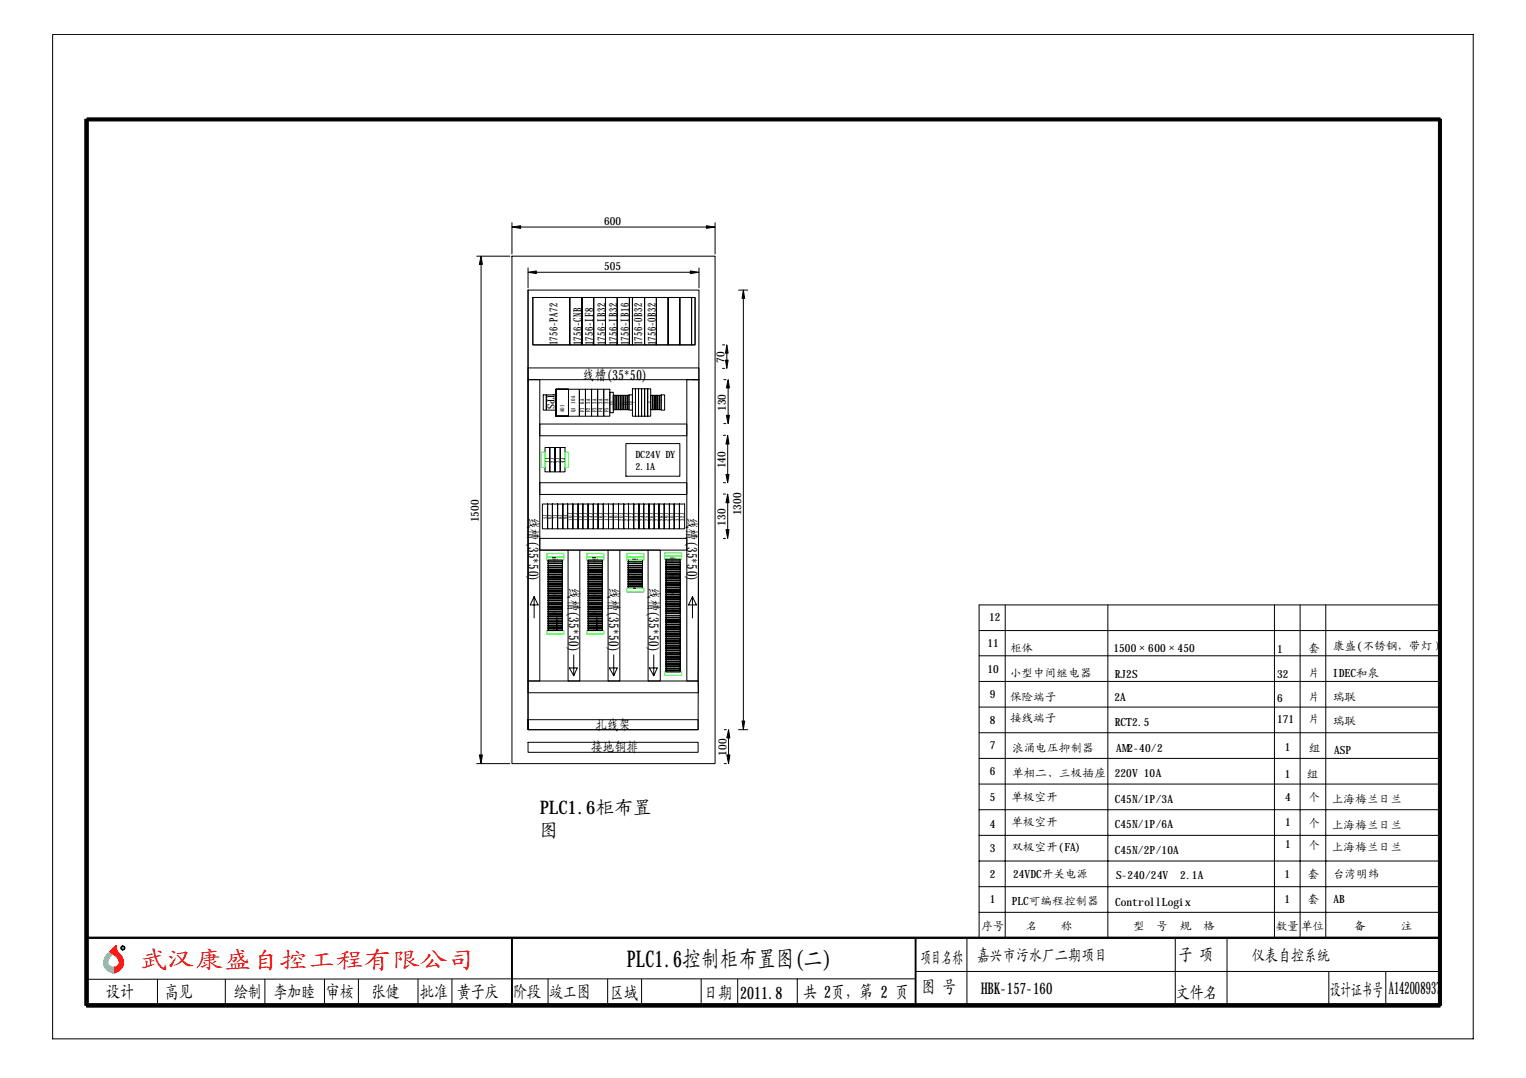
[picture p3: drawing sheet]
<svg xmlns="http://www.w3.org/2000/svg" width="297mm" height="210mm" viewBox="0 0 297 210" stroke-linecap="round" stroke-linejoin="round" font-family="sans-serif">
<g fill="none" stroke="#000" stroke-width=".19">
<path d="M10.2 6.7h276.6v195.6h-276.6zM92.8 49.9h6.4M93.6 51.5v95.5M99.7 49.9h39.5v98.8h-39.5zM99.7 43.4v6.1M101.3 44.2h36.2M102.8 56.5h33.3l-.2 85.6h-33.1zM102.8 52.2v3.9M102.8 56.5v85.6M103.7 57.9h31.6v9.3h-31.6zM103.7 57.9h7.2v9.3h-7.2zM104.4 53h30"/>
<path d="M110.9 57.9h2.4v9.3h-2.4zM113.3 57.9h2.3v9.3h-2.3zM115.6 57.9h2.3v9.3h-2.3zM117.9 57.9h2.2v9.3h-2.2zM120.1 57.9h2.4v9.3h-2.4zM122.5 57.9h.6v9.3h-.6zM123.1 57.9h2.4v9.3h-2.4zM125.5 57.9h2.3v9.3h-2.3zM127.8 57.9h2.2v9.3h-2.2zM130 57.9h2.3v9.3h-2.3zM132.3 57.9h2.3v9.3h-2.3zM134.6 57.9h.7v9.3h-.7z"/>
<path d="M136.1 52.2v3.9M139.2 43.4v6.1M143.8 56.5h1.7M144.7 58.1v82.3M102.8 71.6h33.3v2.3h-33.3zM102.8 73.9h2.3v58.7h-2.3zM105.7 76.9h.6v3h-.6zM106.3 76.9h1.9v3h-1.9zM108.2 75.8h2.5v5.2h-2.5v-5.2h2.5v5.2h-2.5v-5.2h2.5v5.2h-2.5zM110.7 75.8h2.1v5.2h-2.1zM112.8 75.8h1.2v5.2h-1.2zM114 75.8h1.1v5.2h-1.1z"/>
<path d="M115.1 75.8h1.2v5.2h-1.2zM116.3 75.8h1.2v5.2h-1.2zM117.5 75.8h1.2v5.2h-1.2zM118.7 76.4h.7v4h-.7zM119.4 77h.3v2.8h-.3zM119.7 77h.4v2.8h-.4zM120.1 77h.3v2.8h-.3zM120.4 77h.3v2.8h-.3zM120.7 77h.4v2.8h-.4zM121.1 77h.3v2.8h-.3zM121.4 77h.4v2.8h-.4zM121.8 77h.3v2.8h-.3z"/>
<path d="M122.1 77h.3v2.8h-.3zM122.4 76.9h.7v3h-.7zM123.1 75.7h.6v5.3h-.6zM123.7 75.7h.6v5.3h-.6zM124.3 75.7h.6v5.3h-.6zM124.9 75.7h.6v5.3h-.6zM125.5 75.7h.6v5.3h-.6zM126.1 75.7h.6v5.3h-.6zM126.7 77h.3v2.8h-.3zM127 77h.3v2.8h-.3zM127.3 77h.4v2.8h-.4zM127.7 77h.3v2.8h-.3z"/>
<path d="M128 77h.4v2.8h-.4zM128.4 77h.3v2.8h-.3zM128.7 76.9h.7v3h-.7zM133.7 73.9h2.4l-.2 58.7h-2.2zM134.7 73.9h1.4M140.6 67.2h.5M140.6 71.7h.5M140.9 73.9h.4M141.5 68.8v1.3M141.7 75.5v5.4M105.1 82.6h28.6v2.3h-28.6zM105.1 94h28.6v2.3h-28.6z"/>
<path d="M105.6 98.1h1v4.9h-1zM106.1 87.1h.9v4.8h-.9zM106.6 98.1h.9v4.9h-.9zM107 87.1h1v4.8h-1zM107.5 98.1h1v4.9h-1zM108 87.1h1.1v4.8h-1.1zM108.5 98.1h1.1v4.9h-1.1zM109.1 87.1h.9v4.8h-.9zM109.6 98.1h.9v4.9h-.9zM110.5 98.1h1v4.9h-1zM111.5 98.1h1v4.9h-1zM112.5 98.1h1v4.9h-1z"/>
<path d="M113.5 98.1h1v4.9h-1zM114.5 98.1h1v4.9h-1zM115.5 98.1h.9v4.9h-.9zM116.4 98.1h1v4.9h-1zM117.4 98.1h1v4.9h-1zM118.4 98.1h1v4.9h-1zM119.4 98.1h1v4.9h-1zM120.4 98.1h1v4.9h-1zM121.4 98.1h.9v4.9h-.9zM121.8 86.4h10.5v6.3h-10.5zM122.3 98.1h1.1v4.9h-1.1zM123.4 98.1h1v4.9h-1z"/>
<path d="M124.4 98.1h.9v4.9h-.9zM125.3 98.1h1v4.9h-1zM126.3 98.1h1v4.9h-1zM127.3 98.1h1v4.9h-1zM128.3 98.1h1v4.9h-1zM129.3 98.1h1v4.9h-1zM130.3 98.1h.9v4.9h-.9zM131.2 98.1h1v4.9h-1zM132.2 98.1h1.1v4.9h-1.1zM140.8 96.2h.4M140.8 84.8h.4M140.8 94h.4"/>
<path d="M140.9 82.5h.4M141.6 86.5v5.9M141.6 97.9v5.2M104 116.2l.7 1.6h-1.5zM104 116.2v4.1M105.1 104.8h28.6v2.3h-28.6zM105.1 107.1h5.5M106.7 109.1h2.8v.3h-2.8zM106.7 109.4h2.8v.3h-2.8zM106.7 109.7h2.8v.5h-2.8zM106.7 110.2h2.8v.3h-2.8zM106.7 110.5h2.8v.3h-2.8z"/>
<path d="M106.7 110.8h2.8v.4h-2.8zM106.7 111.2h2.8v.3h-2.8zM106.7 111.5h2.8v.4h-2.8zM106.7 111.9h2.8v.3h-2.8zM106.7 112.2h2.8v.3h-2.8zM106.7 112.5h2.8v.4h-2.8zM106.7 112.9h2.8v.3h-2.8zM106.7 113.2h2.8v.4h-2.8zM106.7 113.6h2.8v.3h-2.8zM106.7 113.9h2.8v.3h-2.8zM106.7 114.2h2.8v.4h-2.8zM106.7 114.6h2.8v.3h-2.8z"/>
<path d="M106.7 114.9h2.8v.3h-2.8zM106.7 115.2h2.8v.4h-2.8zM106.7 115.6h2.8v.3h-2.8zM106.7 115.9h2.8v.4h-2.8zM106.7 116.3h2.8v.3h-2.8zM106.7 116.6h2.8v.3h-2.8zM106.7 116.9h2.8v.4h-2.8zM106.7 117.3h2.8v.3h-2.8zM106.7 117.6h2.8v.4h-2.8zM106.7 118h2.8v.4h-2.8zM106.7 118.4h2.8v.3h-2.8zM106.7 118.7h2.8v.4h-2.8z"/>
<path d="M106.7 119.1h2.8v.3h-2.8zM106.7 119.4h2.8v.3h-2.8zM106.7 119.7h2.8v.4h-2.8zM110.6 107.1h2.3v25.5h-2.3zM112.9 107.1h5.5M114.5 109.1h2.8v.3h-2.8zM114.5 109.4h2.8v.3h-2.8zM114.5 109.7h2.8v.5h-2.8zM114.5 110.2h2.8v.3h-2.8zM114.5 110.5h2.8v.3h-2.8zM114.5 110.8h2.8v.4h-2.8zM114.5 111.2h2.8v.3h-2.8z"/>
<path d="M114.5 111.5h2.8v.4h-2.8zM114.5 111.9h2.8v.3h-2.8zM114.5 112.2h2.8v.3h-2.8zM114.5 112.5h2.8v.4h-2.8zM114.5 112.9h2.8v.3h-2.8zM114.5 113.2h2.8v.4h-2.8zM114.5 113.6h2.8v.3h-2.8zM114.5 113.9h2.8v.3h-2.8zM114.5 114.2h2.8v.4h-2.8zM114.5 114.6h2.8v.3h-2.8zM114.5 114.9h2.8v.3h-2.8zM114.5 115.2h2.8v.4h-2.8z"/>
<path d="M114.5 115.6h2.8v.3h-2.8zM114.5 115.9h2.8v.4h-2.8zM114.5 116.3h2.8v.3h-2.8zM114.5 116.6h2.8v.3h-2.8zM114.5 116.9h2.8v.4h-2.8zM114.5 117.3h2.8v.3h-2.8zM114.5 117.6h2.8v.4h-2.8zM114.5 118h2.8v.4h-2.8zM114.5 118.4h2.8v.3h-2.8zM114.5 118.7h2.8v.4h-2.8zM114.5 119.1h2.8v.3h-2.8zM114.5 119.4h2.8v.3h-2.8z"/>
<path d="M114.5 119.7h2.8v.4h-2.8zM118.4 107.1h2.2v25.5h-2.2zM120.6 107.1h5.6M122.3 109.1h2.8v.3h-2.8zM122.3 109.4h2.8v.3h-2.8zM122.3 109.7h2.8v.5h-2.8zM122.3 110.2h2.8v.3h-2.8zM122.3 110.5h2.8v.3h-2.8zM122.3 110.8h2.8v.4h-2.8zM122.3 111.2h2.8v.3h-2.8zM122.3 111.5h2.8v.4h-2.8zM122.3 111.9h2.8v.3h-2.8z"/>
<path d="M122.3 112.2h2.8v.3h-2.8zM122.3 112.5h2.8v.4h-2.8zM122.3 112.9h2.8v.3h-2.8zM122.3 113.2h2.8v.4h-2.8zM122.3 113.6h2.8v.3h-2.8zM122.3 113.9h2.8v.3h-2.8zM122.3 114.2h2.8v.4h-2.8zM126.2 107.1h2.3v25.5h-2.3zM129.6 108.9h2.8v.3h-2.8zM129.6 109.2h2.8v.4h-2.8zM129.6 109.6h2.8v.3h-2.8zM129.6 109.9h2.8v.4h-2.8z"/>
<path d="M129.6 110.3h2.8v.3h-2.8zM129.6 110.6h2.8v.3h-2.8zM129.6 110.9h2.8v.4h-2.8zM129.6 111.3h2.8v.3h-2.8zM129.6 111.6h2.8v.3h-2.8zM129.6 111.9h2.8v.5h-2.8zM129.6 112.4h2.8v.3h-2.8zM129.6 112.7h2.8v.3h-2.8zM129.6 113h2.8v.4h-2.8zM129.6 113.4h2.8v.3h-2.8zM129.6 113.7h2.8v.4h-2.8zM129.6 114.1h2.8v.3h-2.8z"/>
<path d="M129.6 114.4h2.8v.3h-2.8zM129.6 114.7h2.8v.4h-2.8zM129.6 115.1h2.8v.3h-2.8zM129.6 115.4h2.8v.4h-2.8zM129.6 115.8h2.8v.3h-2.8zM129.6 116.1h2.8v.3h-2.8zM129.6 116.4h2.8v.4h-2.8zM129.6 116.8h2.8v.3h-2.8zM129.6 117.1h2.8v.3h-2.8zM129.6 117.4h2.8v.4h-2.8zM129.6 117.8h2.8v.3h-2.8zM129.6 118.1h2.8v.4h-2.8z"/>
<path d="M129.6 118.5h2.8v.3h-2.8zM129.6 118.8h2.8v.3h-2.8zM129.6 119.1h2.8v.4h-2.8zM129.6 119.5h2.8v.4h-2.8zM129.6 119.9h2.8v.3h-2.8zM134.8 116.2l.8 1.6h-1.6zM134.8 116.2v4.1M140.8 104.8h.4M195.7 117.8v64.8M215.6 117.8v64.8M248.1 117.8v64.8M253.1 117.8v64.8"/>
<path d="M258.1 117.8v64.8M280.3 117.8h-89.7v64.8h89.7M102.8 132.6h33.1l.1 2.3h-33.2zM106.7 120.1h2.8v.3h-2.8zM106.7 120.4h2.8v.3h-2.8zM106.7 120.7h2.8v.4h-2.8zM106.7 121.1h2.8v.3h-2.8zM106.7 121.4h2.8v.4h-2.8zM106.7 121.8h2.8v.3h-2.8zM106.7 122.1h2.8v.3h-2.8zM106.7 122.4h2.8v.4h-2.8zM108.4 120.2v2.5"/>
<path d="M110.8 130.1h1.6l-.7 1.5zM111.7 127.5v4.1M114.5 120.1h2.8v.3h-2.8zM114.5 120.4h2.8v.3h-2.8zM114.5 120.7h2.8v.4h-2.8zM114.5 121.1h2.8v.3h-2.8zM114.5 121.4h2.8v.4h-2.8zM114.5 121.8h2.8v.3h-2.8zM114.5 122.1h2.8v.3h-2.8zM114.5 122.4h2.8v.4h-2.8zM116.2 120.2v2.5M118.6 130.1h1.5l-.6 1.5z"/>
<path d="M119.5 127.5v4.1M126.4 130.1h1.5l-.6 1.5zM127.3 127.5v4.1M129.6 120.2h2.8v.4h-2.8zM129.6 120.6h2.8v.3h-2.8zM129.6 120.9h2.8v.4h-2.8zM129.6 121.3h2.8v.3h-2.8zM129.6 121.6h2.8v.3h-2.8zM129.6 121.9h2.8v.4h-2.8zM129.6 122.3h2.8v.3h-2.8zM129.6 122.6h2.8v.4h-2.8zM129.6 123h2.8v.3h-2.8z"/>
<path d="M129.6 123.3h2.8v.3h-2.8zM129.6 123.6h2.8v.4h-2.8zM129.6 124h2.8v.3h-2.8zM129.6 124.3h2.8v.3h-2.8zM129.6 124.6h2.8v.4h-2.8zM129.6 125h2.8v.3h-2.8zM129.6 125.3h2.8v.4h-2.8zM129.6 125.7h2.8v.3h-2.8zM129.6 126h2.8v.3h-2.8zM129.6 126.3h2.8v.4h-2.8zM129.6 126.7h2.8v.3h-2.8zM129.6 127h2.8v.4h-2.8z"/>
<path d="M129.6 127.4h2.8v.4h-2.8zM129.6 127.8h2.8v.3h-2.8zM129.6 128.1h2.8v.4h-2.8zM129.6 128.5h2.8v.3h-2.8zM129.6 128.8h2.8v.3h-2.8zM129.6 129.1h2.8v.4h-2.8zM129.6 129.5h2.8v.3h-2.8zM129.6 129.8h2.8v.3h-2.8zM129.6 130.1h2.8v.4h-2.8zM129.6 130.5h2.8v.3h-2.8zM190.6 122.8h89.7M190.6 127.7h89.7"/>
<path d="M190.6 132.7h89.7M190.6 137.7h89.7M92.8 148.7h6.4M102.8 144.5h33.1v2h-33.1zM102.8 140.1h33.1v2h-33.1zM141 148.7h.4M141 142.1h.4M141.8 143.7v3.3M143.8 142.1h1.7M190.6 157.7h89.7M190.6 142.7h89.7M190.6 147.7h89.7"/>
<path d="M190.6 152.7h89.7M190.6 162.7h89.7M190.6 167.7h89.7M190.6 172.6h89.7M190.6 177.6h89.7M30.6 190.7v5.1M43.9 190.7v5.1M51.6 190.7v5.1M63.2 190.7v5.1M69.8 190.7v5.1M81.4 190.7v5.1M88 190.7v5.1"/>
<path d="M106.7 190.6v5.2M118.3 190.7v5.1M124.9 190.7v5.1M136.5 190.7v5.1M143.6 190.7v5.1M155.2 190.7v5.1M178.2 190.6l-161.2 .1M178.3 189.2h102.1M188.2 182.6v13.2M228.8 182.6v13.2M238.8 182.6v13.2M258.7 189.2v6.6"/>
<path d="M269.7 189.2v6.6"/>
<circle cx="23.9" cy="184.6" r=".4"/>
</g>
<g fill="#000" stroke="#000" stroke-width=".19">
<path d="M23.6 184.3l-.1 .3zM23.5 184.6l.1 .2z"/>
<path d="M16.9 23h263.4v.6h-263.4z" fill-rule="evenodd"/>
<path d="M93.6 49.9l.3 1.6h-.6z" fill-rule="evenodd"/>
<path d="M99.7 44.2l1.6-.2v.5z" fill-rule="evenodd"/>
<path d="M102.8 53l1.6-.2v.5z" fill-rule="evenodd"/>
<path d="M134.4 52.8l1.7 .2-1.7 .3z" fill-rule="evenodd"/>
<path d="M137.5 44l1.7 .2-1.7 .3z" fill-rule="evenodd"/>
<path d="M144.7 56.5l.2 1.6h-.5z" fill-rule="evenodd"/>
<path d="M141.5 67.2l.2 1.6h-.5z" fill-rule="evenodd"/>
<path d="M141.2 70.1h.5l-.2 1.6z" fill-rule="evenodd"/>
<path d="M141.7 73.9l.3 1.6h-.6z" fill-rule="evenodd"/>
<path d="M141.6 96.2l.3 1.7h-.6z" fill-rule="evenodd"/>
<path d="M141.6 84.8l.3 1.7h-.6z" fill-rule="evenodd"/>
<path d="M141.3 92.4h.6l-.3 1.6z" fill-rule="evenodd"/>
<path d="M141.4 80.9h.6l-.3 1.6z" fill-rule="evenodd"/>
<path d="M141.3 103.1h.6l-.3 1.7z" fill-rule="evenodd"/>
<path d="M93.3 147h.6l-.3 1.7z" fill-rule="evenodd"/>
<path d="M141.8 142.1l.3 1.6h-.6z" fill-rule="evenodd"/>
<path d="M141.5 147h.6l-.3 1.7z" fill-rule="evenodd"/>
<path d="M144.4 140.4h.5l-.2 1.7z" fill-rule="evenodd"/>
<path d="M16.5 23.2h.7v172.6h-.7z" fill-rule="evenodd"/>
<path d="M16.8 195.4h263.5v.7h-263.5z" fill-rule="evenodd"/>
<path d="M17 182.5h263.4v.2h-263.4z" fill-rule="evenodd"/>
<path d="M23.6 184.3l.3-.1z" fill-rule="evenodd"/>
<path d="M23.9 184.2l.3 .1z" fill-rule="evenodd"/>
<path d="M23.6 184.8l.3 .2z" fill-rule="evenodd"/>
<path d="M24.1 184.3l.2 .3z" fill-rule="evenodd"/>
<path d="M23.9 184.9l.3-.1z" fill-rule="evenodd"/>
<path d="M24.3 184.6l-.2 .2z" fill-rule="evenodd"/>
<path d="M99.6 182.6h.1v13.2h-.1z" fill-rule="evenodd"/>
<path d="M178.1 182.6h.2v13.2h-.2z" fill-rule="evenodd"/>
<path d="M280 23.2h.6v172.6h-.6z" fill-rule="evenodd"/>
</g>
<path d="M21.9 184.7l.7-.6 .1 .7 .2 .6a2.19 2.19 0 0 1 1.1 2.3 2.19 2.19 0 0 1-1.8 1.8v-1.2l.4-.1a1.07 1.07 0 0 0 .2-1.8l-1.5-1.1z" fill-rule="evenodd" fill="#f00" stroke="#f00" stroke-width=".19"/>
<path d="M20.8 185.9l.5-.4 .5 .4-.3 .3a1.65 1.65 0 0 0-.4 1.7l.6 .4h.3v1.2a2.11 2.11 0 0 1-1.7-1.4 2.11 2.11 0 0 1 .5-2.2z" fill-rule="evenodd" fill="#00bfff" stroke="#00bfff" stroke-width=".19"/>
<g fill="none" stroke="#0f0" stroke-width=".19">
<path d="M105.4 88.1h.7v2.9h-.7zM110 88.1h.7v2.9h-.7zM106.4 107.8h3.3v.7h-3.3zM106.4 108.5h3.3v.6h-3.3zM114.2 107.8h3.3v.7h-3.3zM114.2 108.5h3.3v.6h-3.3zM122 108.5h3.3v.6h-3.3zM122 107.8h3.3v.7h-3.3zM122 114.6h3.3v.6h-3.3zM129.4 107.6h3.3v.6h-3.3zM129.4 108.2h3.3v.7h-3.3zM106.4 122.8h3.3v.7h-3.3z"/>
<path d="M114.2 122.8h3.3v.7h-3.3zM129.4 130.8h3.3v.7h-3.3z"/>
</g>
<text font-size="4.5" fill="#f00" x="27.3" y="188.4">武汉康盛自控工程有限公司</text>
<text font-size="4.5" x="122" y="188.2">PLC1.6控制柜布置图(二)</text>
<g font-size="3.6">
<text x="105.1" y="158.5">PLC1.6柜布置</text>
<text x="105.1" y="162.9">图</text>
</g>
<g font-size="3.4">
<text x="179.2" y="187.6">项目名称</text>
<text x="229.4" y="187.2">子 项</text>
<text x="20.7" y="194.4">设计</text>
<text x="32.1" y="194.4">高见</text>
<text x="45.6" y="194.3">绘制</text>
<text x="53.3" y="194.3">李加睦</text>
<text x="63.5" y="194.4">审核</text>
<text x="72.4" y="194.4">张健</text>
<text x="81.8" y="194.4">批准</text>
<text x="89" y="194.4">黄子庆</text>
<text x="99.9" y="194.4">阶段</text>
<text x="106.9" y="194.2">竣工图</text>
<text x="118.8" y="194.5">区域</text>
<text x="137.1" y="194.5">日期</text>
<text x="144.1" y="194.5">2011.8</text>
<text x="156.4" y="194.4">共 2页，第 2 页</text>
<text x="179.4" y="193.4">图 号</text>
<text x="228.9" y="194.5">文件名</text>
<text x="259" y="194">设计证书号</text>
<text x="270.3" y="193.5">A142008937</text>
</g>
<g font-size="3.1">
<text x="190.2" y="187.1">嘉兴市污水厂二期项目</text>
<text x="243.8" y="187.1">仪表自控系统</text>
<text x="190.9" y="193.6">HBK-157-160</text>
</g>
<g font-size="2.8">
<text x="113.5" y="73.9">线槽(35*50)</text>
<text x="102.9" y="100.8" transform="rotate(90 102.9 100.8)">线槽(35*50)</text>
<text x="133.8" y="100.8" transform="rotate(90 133.8 100.8)">线槽(35*50)</text>
<text x="110.7" y="114.5" transform="rotate(90 110.7 114.5)">线槽(35*50)</text>
<text x="118.5" y="114.5" transform="rotate(90 118.5 114.5)">线槽(35*50)</text>
<text x="126.3" y="114.5" transform="rotate(90 126.3 114.5)">线槽(35*50)</text>
<text x="116" y="142.1">扎线架</text>
<text x="115.1" y="146.5">接地铜排</text>
</g>
<g font-size="2.2">
<text x="117.6" y="43.8">600</text>
<text x="117.6" y="52.6">505</text>
<text x="108.5" y="67.2" transform="rotate(-90 108.5 67.2)">1756-PA72</text>
<text x="113.2" y="67.2" transform="rotate(-90 113.2 67.2)">1756-CNB</text>
<text x="115.5" y="67.2" transform="rotate(-90 115.5 67.2)">1756-IF8</text>
<text x="117.9" y="67.2" transform="rotate(-90 117.9 67.2)">1756-IB32</text>
<text x="120.1" y="67.2" transform="rotate(-90 120.1 67.2)">1756-IB32</text>
<text x="122.4" y="67.2" transform="rotate(-90 122.4 67.2)">1756-IB16</text>
<text x="125" y="67.2" transform="rotate(-90 125 67.2)">1756-OB32</text>
<text x="127.7" y="67.2" transform="rotate(-90 127.7 67.2)">1756-OB32</text>
<text x="141.1" y="70.6" transform="rotate(-90 141.1 70.6)">70</text>
<text x="141.3" y="80" transform="rotate(-90 141.3 80)">130</text>
<text x="141.2" y="91.2" transform="rotate(-90 141.2 91.2)">140</text>
<text x="93.2" y="101.7" transform="rotate(-90 93.2 101.7)">1500</text>
<text x="144.3" y="100.3" transform="rotate(-90 144.3 100.3)">1300</text>
<text x="141.2" y="102.4" transform="rotate(-90 141.2 102.4)">130</text>
<text x="192.2" y="126">11</text>
<text x="192.5" y="120.9">12</text>
<text x="192.2" y="131">10</text>
<text x="196.7" y="126.9">柜体</text>
<text x="196.7" y="131.8">小型中间继电器</text>
<text x="216.7" y="126.9">1500×600×450</text>
<text x="217" y="131.9">RJ2S</text>
<text x="248.6" y="127.1">1</text>
<text x="248.6" y="131.9">32</text>
<text x="254.7" y="126.9">套</text>
<text x="254.7" y="131.8">片</text>
<text x="259.5" y="131.8">IDEC和泉</text>
<text x="259.6" y="126.5">康盛(不锈钢，带灯）</text>
<text x="192.7" y="135.9">9</text>
<text x="196.7" y="136.6">保险端子</text>
<text x="216.9" y="136.6">2A</text>
<text x="248.6" y="136.7">6</text>
<text x="254.7" y="136.6">片</text>
<text x="259.5" y="136.4">瑞联</text>
<text x="192.7" y="140.9">8</text>
<text x="196.7" y="140.6">接线端子</text>
<text x="217" y="141.3">RCT2.5</text>
<text x="248.6" y="140.8">171</text>
<text x="254.7" y="140.7">片</text>
<text x="259.5" y="141.2">瑞联</text>
<text x="141.4" y="147.2" transform="rotate(-90 141.4 147.2)">100</text>
<text x="192.7" y="145.9">7</text>
<text x="197.1" y="146.4">浪涌电压抑制器</text>
<text x="217.3" y="146.5">AM2-40/2</text>
<text x="250.1" y="146.2">1</text>
<text x="254.8" y="146.5">组</text>
<text x="259.7" y="146.8">ASP</text>
<text x="192.7" y="155.9">5</text>
<text x="192.7" y="150.9">6</text>
<text x="196.9" y="155.9">单极空开</text>
<text x="197.1" y="151.2">单相二、三极插座</text>
<text x="217" y="151.3">220V 10A</text>
<text x="250.1" y="151.5">1</text>
<text x="250.2" y="155.9">4</text>
<text x="254.4" y="151.5">组</text>
<text x="192.7" y="161.1">4</text>
<text x="196.9" y="160.9">单极空开</text>
<text x="217" y="161.3">C45N/1P/6A</text>
<text x="217" y="156.3">C45N/1P/3A</text>
<text x="250.2" y="160.9">1</text>
<text x="254.8" y="161.1">个</text>
<text x="254.8" y="156.1">个</text>
<text x="259.3" y="161.4">上海梅兰日兰</text>
<text x="259.3" y="156.4">上海梅兰日兰</text>
<text x="192.7" y="165.9">3</text>
<text x="196.9" y="165.6">双极空开(FA)</text>
<text x="217" y="166.3">C45N/2P/10A</text>
<text x="250.2" y="165.2">1</text>
<text x="254.8" y="165.4">个</text>
<text x="259.3" y="165.7">上海梅兰日兰</text>
<text x="192.7" y="170.9">2</text>
<text x="197.2" y="170.9">24VDC开关电源</text>
<text x="217.3" y="171.2">S-240/24V</text>
<text x="229.7" y="171.2">2.1A</text>
<text x="250" y="171">1</text>
<text x="254.6" y="171">套</text>
<text x="259.6" y="170.9">台湾明纬</text>
<text x="192.7" y="175.9">1</text>
<text x="196.9" y="176.1">PLC可编程控制器</text>
<text x="217.1" y="176.5">ControllLogix</text>
<text x="250" y="175.9">1</text>
<text x="254.6" y="175.9">套</text>
<text x="259.6" y="175.9">AB</text>
<text x="191.1" y="181.1">序号</text>
<text x="199.7" y="181.1">名</text>
<text x="206.5" y="181.1">称</text>
<text x="220.6" y="181.1">型</text>
<text x="225.1" y="181.1">号</text>
<text x="229.7" y="181.1">规</text>
<text x="234.3" y="181.1">格</text>
<text x="248.4" y="181.1">数量</text>
<text x="253.3" y="181.1">单位</text>
<text x="263.7" y="181.1">备</text>
<text x="272.7" y="181.1">注</text>
</g>
<g font-size="1.9">
<text x="106.6" y="76.8" transform="rotate(90 106.6 76.8)">TPS</text>
<text x="123.7" y="89.3">DC24V DY</text>
<text x="123.7" y="91.5">2.1A</text>
</g>
<g font-size="1.1">
<text x="109.8" y="80.3" transform="rotate(-90 109.8 80.3)">A01</text>
<text x="111.9" y="80.3" transform="rotate(-90 111.9 80.3)">Q1 10A</text>
<text x="113.7" y="80.3" transform="rotate(-90 113.7 80.3)">F1 6A</text>
<text x="114.9" y="80.3" transform="rotate(-90 114.9 80.3)">F2 3A</text>
<text x="116.1" y="80.3" transform="rotate(-90 116.1 80.3)">F3 3A</text>
<text x="117.3" y="80.3" transform="rotate(-90 117.3 80.3)">F4 3A</text>
<text x="118.4" y="80.3" transform="rotate(-90 118.4 80.3)">F5 3A</text>
<text x="107" y="90.1" transform="rotate(-90 107 90.1)">1J</text>
<text x="107.9" y="90.1" transform="rotate(-90 107.9 90.1)">2J</text>
<text x="109" y="90.1" transform="rotate(-90 109 90.1)">3J</text>
<text x="109.9" y="90.1" transform="rotate(-90 109.9 90.1)">4J</text>
<text x="106.5" y="101.1" transform="rotate(-90 106.5 101.1)">5J</text>
<text x="107.4" y="101.1" transform="rotate(-90 107.4 101.1)">6J</text>
<text x="108.5" y="101.1" transform="rotate(-90 108.5 101.1)">7J</text>
<text x="109.5" y="101.1" transform="rotate(-90 109.5 101.1)">8J</text>
<text x="110.5" y="101.1" transform="rotate(-90 110.5 101.1)">9J</text>
<text x="111.4" y="101.4" transform="rotate(-90 111.4 101.4)">10J</text>
<text x="112.4" y="101.4" transform="rotate(-90 112.4 101.4)">11J</text>
<text x="113.5" y="101.4" transform="rotate(-90 113.5 101.4)">12J</text>
<text x="114.4" y="101.4" transform="rotate(-90 114.4 101.4)">13J</text>
<text x="115.4" y="101.4" transform="rotate(-90 115.4 101.4)">14J</text>
<text x="116.3" y="101.4" transform="rotate(-90 116.3 101.4)">15J</text>
<text x="117.3" y="101.4" transform="rotate(-90 117.3 101.4)">16J</text>
<text x="118.4" y="101.4" transform="rotate(-90 118.4 101.4)">17J</text>
<text x="119.4" y="101.4" transform="rotate(-90 119.4 101.4)">18J</text>
<text x="120.3" y="101.4" transform="rotate(-90 120.3 101.4)">19J</text>
<text x="121.3" y="101.4" transform="rotate(-90 121.3 101.4)">20J</text>
<text x="122.3" y="101.4" transform="rotate(-90 122.3 101.4)">21J</text>
<text x="123.3" y="101.4" transform="rotate(-90 123.3 101.4)">22J</text>
<text x="124.3" y="101.4" transform="rotate(-90 124.3 101.4)">23J</text>
<text x="125.3" y="101.4" transform="rotate(-90 125.3 101.4)">24J</text>
<text x="126.2" y="101.4" transform="rotate(-90 126.2 101.4)">25J</text>
<text x="127.3" y="101.4" transform="rotate(-90 127.3 101.4)">26J</text>
<text x="128.2" y="101.4" transform="rotate(-90 128.2 101.4)">27J</text>
<text x="129.2" y="101.4" transform="rotate(-90 129.2 101.4)">28J</text>
<text x="130.2" y="101.4" transform="rotate(-90 130.2 101.4)">29J</text>
<text x="131.2" y="101.4" transform="rotate(-90 131.2 101.4)">30J</text>
<text x="132.2" y="101.4" transform="rotate(-90 132.2 101.4)">31J</text>
<text x="133.2" y="101.4" transform="rotate(-90 133.2 101.4)">32J</text>
</g>
<g font-size=".8">
<text x="119.3" y="78.8" transform="rotate(-90 119.3 78.8)">XN</text>
<text x="119.8" y="78.8" transform="rotate(-90 119.8 78.8)">1</text>
<text x="121.2" y="78.8" transform="rotate(-90 121.2 78.8)">5</text>
<text x="121.8" y="78.8" transform="rotate(-90 121.8 78.8)">PE</text>
<text x="122.4" y="78.8" transform="rotate(-90 122.4 78.8)">PE</text>
<text x="123" y="78.8" transform="rotate(-90 123 78.8)">XD</text>
<text x="123.7" y="78.5" transform="rotate(-90 123.7 78.5)">1</text>
<text x="126.7" y="78.5" transform="rotate(-90 126.7 78.5)">6</text>
<text x="128.9" y="78.5" transform="rotate(-90 128.9 78.5)">12</text>
</g>
<g font-size=".7">
<text x="107.5" y="109.1">XDI1</text>
<text x="107.6" y="112.6">10</text>
<text x="107.8" y="109.6">1</text>
<text x="115.3" y="109.1">XDI2</text>
<text x="115.5" y="112.6">10</text>
<text x="115.7" y="109.6">1</text>
<text x="123.1" y="109.1">XAI1</text>
<text x="123.3" y="112.6">10</text>
<text x="123.4" y="109.6">1</text>
<text x="130.5" y="108.8">XDO1</text>
<text x="130.6" y="112.4">10</text>
<text x="130.7" y="109.4">1</text>
<text x="107.7" y="116.1">20</text>
<text x="107.7" y="119.5">30</text>
<text x="115.5" y="116.1">20</text>
<text x="115.5" y="119.5">30</text>
<text x="123.3" y="114.7">16</text>
<text x="130.6" y="119.2">30</text>
<text x="130.6" y="115.8">20</text>
<text x="107.7" y="122.9">40</text>
<text x="115.5" y="122.9">40</text>
<text x="130.6" y="130.9">64</text>
</g>
<text font-size=".6" x="23.8" y="184.8">R</text>
</svg>
